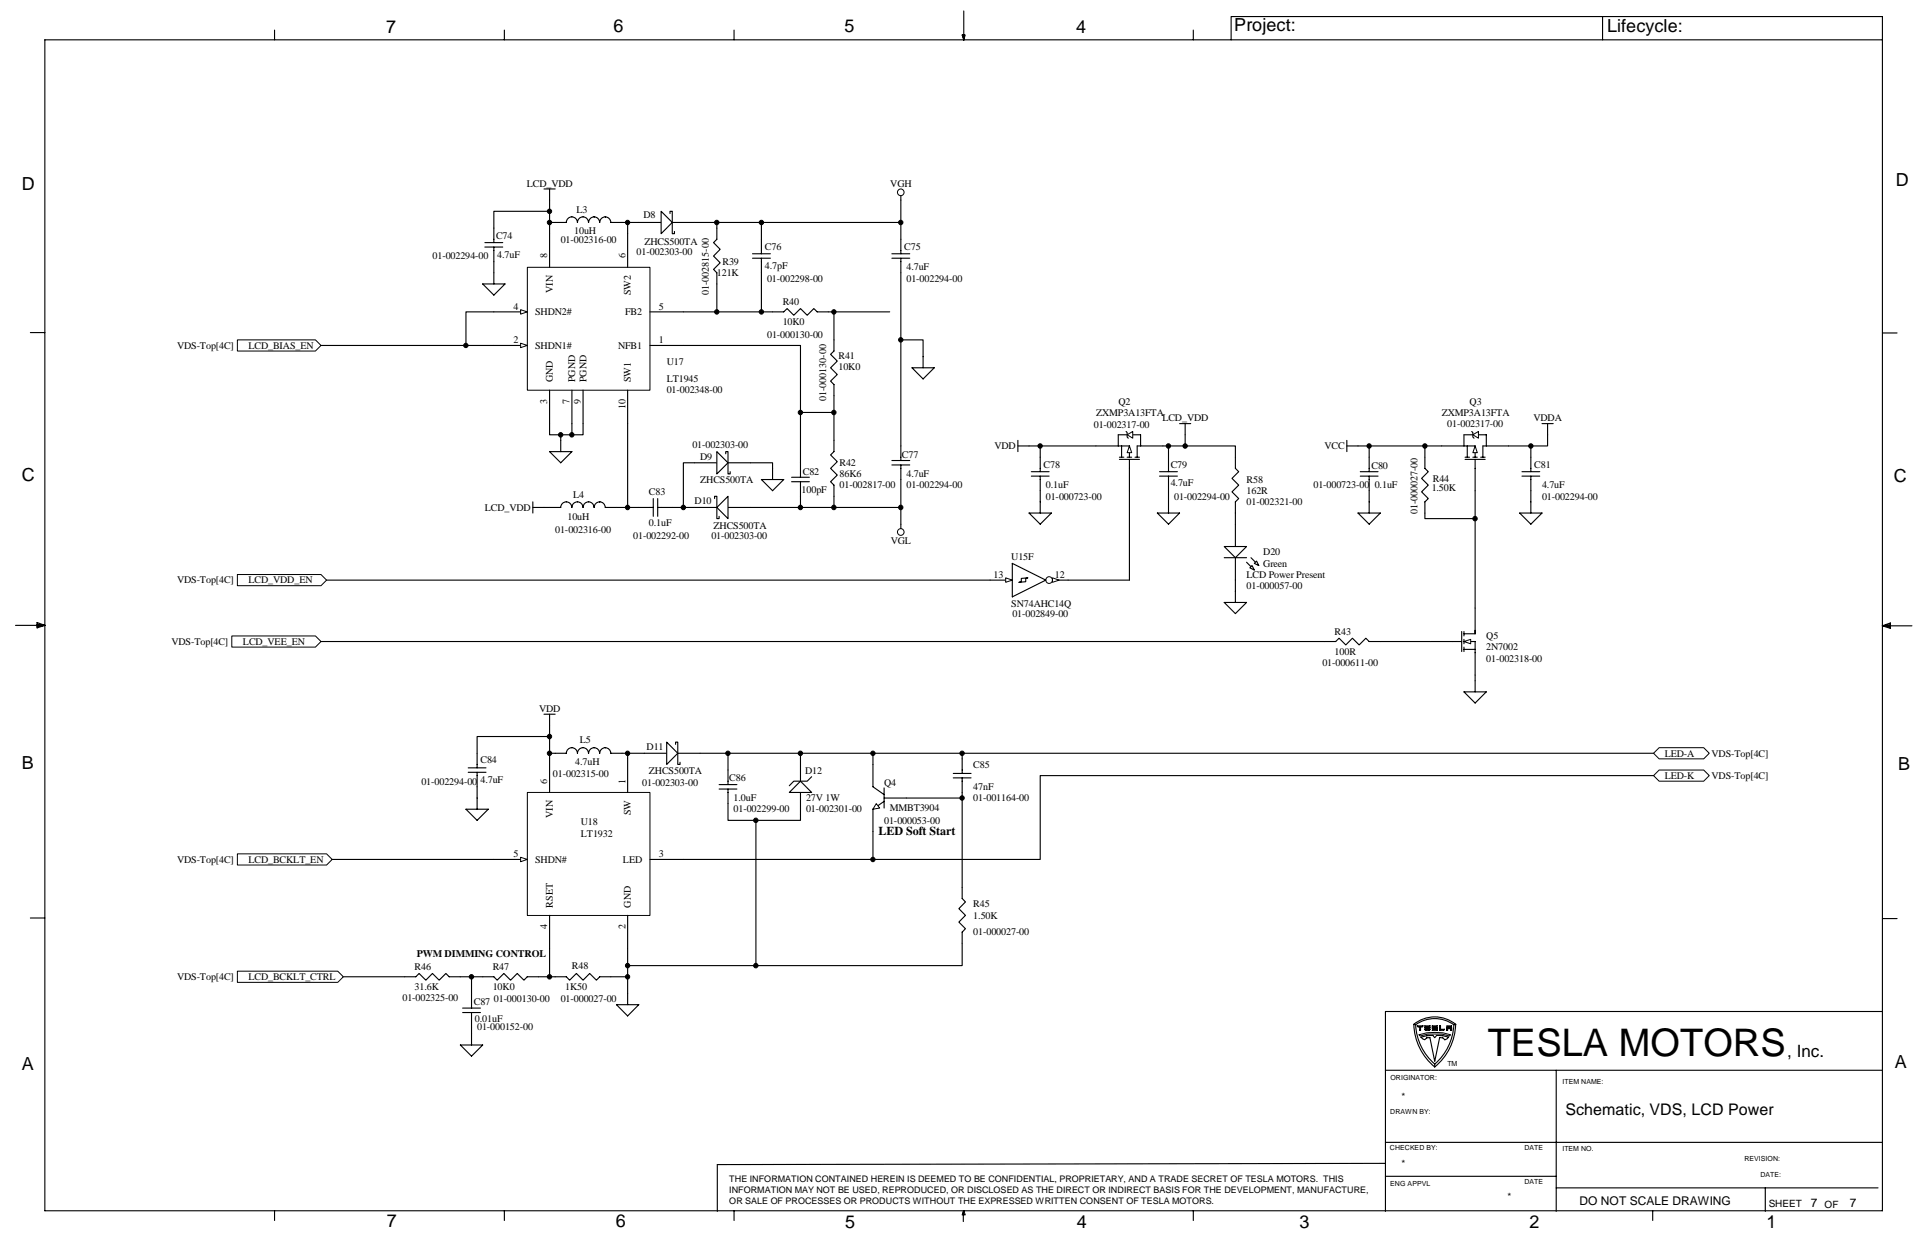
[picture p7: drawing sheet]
<svg xmlns="http://www.w3.org/2000/svg" width="432mm" height="279mm" viewBox="0 0 432 279" stroke-linecap="round" stroke-linejoin="round" font-family="sans-serif">
<g fill="none" stroke="#000" stroke-width=".25">
<path d="M61.4 6.7v2.2M112.8 6.7v2.2M164.2 6.7v2.2M215.3 7.8h.6l-.3 1.1zM215.4 7.8l.2 1.1M215.6 2.5v6.4M215.7 7.8l-.1 1.1M267 6.7v2.2M275.4 8.9v-5.2h145.8v267.1h-411.2v-261.9h411.2M358.5 3.7v5.2M6.8 74.4h3.2M421.2 74.5h3.2"/>
<path d="M3.5 139.9h6.5M8.3 139.6l1.7 .3M8.3 139.3l1.7 .6-1.7 .6zM10 139.9l-1.7 .2M421.2 140h6.6M421.2 140l1.7-.6v1.2zM421.2 140l1.7 .2M422.9 139.8l-1.7 .2M6.8 205.4h3.2M421.2 205.5h3.2M310 239.4h111.1M316.3 229.2a7.4 7.4 0 0 1 9.4 0"/>
<path d="M316.3 229.2l.4 .1M316.3 229.2a12.8 12.8 0 0 0 4.7 9.5M316.7 229.3a7.3 7.3 0 0 1 8.6 0M316.7 229.3a12.3 12.3 0 0 0 4.3 8.7M317.1 229.5h1.3l-.2 .2h-.4v.8h-.2v-.8h-.3zM317.9 232l1.3-.3 1.4-.1 .4 .5 .4-.5 1.4 .1 1.3 .3-.8 .6-.5-.4-.7-.1-1.1 5.3-1.1-5.3-.7 .1-.5 .4zM319.9 230.3l-.2 .2h-.7l-.2-.2h1.2M319.9 229.9l-.2 .2h-.7l-.2-.2h1.2M319.9 229.5l-.2 .2h-.7l-.2-.2h1.2M320.4 229.5h1.2l-.2 .2h-.7v.2h.9v.6h-1.2l.3-.2h.7v-.2h-1zM321 238.1v.6M322.1 229.5h.2v.8h.9l-.1 .1-1 .1z"/>
<path d="M323.7 229.9h1.1v.6h-.2v-.4h-.7v.4h-.2zM324.8 229.5l-.2 .2h-.8l-.1-.2h1.1M325.3 229.2a12.3 12.3 0 0 1-4.3 8.8M325.7 229.1a12.7 12.7 0 0 1-4.7 9.6M325.7 229.1l-.4 .1M348.2 239.4v31.6M421.1 226.3h-111.1v44.7M310 255.5h111.1M61.4 270.8v2.2M112.8 270.8v2.2M164.2 270.8v2.2M215.5 271.1v2.2"/>
<path d="M215.6 270.8l.3 1h-.6zM267 270.8v2.2M309.8 260.2l-149.3 .3v10.5M310 263.1h38.2M348.2 265.7h72M369.8 270.8v2.2M394.9 265.7v5.3"/>
</g>
<path d="M317.5 231.5a12 12 0 0 1 7 0l-.2 .3a12.5 12.5 0 0 0-6.6 0z" fill="none" stroke="#000" stroke-width=".22"/>
<path d="M118 59.8h27.4v27.5h-27.4z" fill="#fff"/>
<path d="M118 59.8h27.4v27.5h-27.4z" fill="none" stroke="#000" stroke-width=".22"/>
<path d="M123 52.3v7.5M140.4 52.3v7.5M110.5 77.3h7.5M145.4 77.3h7.5M145.4 69.8h7.5M123 87.3v7.5M128 87.3v7.5M130.5 87.3v7.5M140.4 87.3v7.5" fill="none" stroke="#000" stroke-width=".25"/>
<path d="M116.5 76.8l1.5 .5-1.5 .5z" fill="#fff" stroke="#000" stroke-width=".22"/>
<path d="M110.5 69.8h7.5" fill="none" stroke="#000" stroke-width=".25"/>
<path d="M116.5 69.3l1.5 .5-1.5 .5z" fill="#fff" stroke="#000" stroke-width=".22"/>
<path d="M124.2 49.8h2.5a1.24 1.24 0 0 1 1.2-1.3 1.24 1.24 0 0 1 1.3 1.3 1.24 1.24 0 0 1 1.2-1.3 1.24 1.24 0 0 1 1.3 1.3M131.7 49.8a1.24 1.24 0 0 1 1.2-1.3 1.25 1.25 0 0 1 1.3 1.3M134.2 49.8a1.26 1.26 0 0 1 1.2-1.3 1.26 1.26 0 0 1 1.3 1.3M136.7 49.8h2.5M142.9 49.8h5M150.4 49.8h5M123 113.5h2.5a1.24 1.24 0 0 1 1.2-1.2 1.24 1.24 0 0 1 1.2 1.2M128 113.5a1.24 1.24 0 0 1 1.2-1.2 1.24 1.24 0 0 1 1.2 1.2 1.24 1.24 0 0 1 1.3-1.2 1.24 1.24 0 0 1 1.2 1.2M132.9 113.5a1.25 1.25 0 0 1 1.3-1.2 1.24 1.24 0 0 1 1.2 1.2h2.5" fill="none" stroke="#000" stroke-width=".25"/>
<path d="M147.9 47.3l2.5 2.5-2.5 2.5z" fill="#fff" stroke="#000" stroke-width=".25"/>
<g fill="none" stroke="#000" stroke-width=".25">
<path d="M121.7 42.3h2.5M123 42.3v2.5M149.9 47.8v-.5h.5v5h.5v-.5M108 63.5h5l-2.5 2.5zM110.5 61v2.5M125.5 98.5v2.5M123 101h5l-2.5 2.5zM142.9 113.5h3.3M146.2 111.5v4M147.2 113.5h3.2M147.2 111.5v4M155.4 113.5h5"/>
<path d="M162.9 113.5h5"/>
</g>
<path d="M160.4 113.5l2.5-2.5v5z" fill="#fff" stroke="#000" stroke-width=".25"/>
<path d="M155.4 103.5h5M159.9 111.5v-.5h.5v5h.5v-.5M162.9 103.5h5" fill="none" stroke="#000" stroke-width=".25"/>
<path d="M160.4 101l2.5 2.5-2.5 2.5z" fill="#fff" stroke="#000" stroke-width=".25"/>
<g fill="none" stroke="#000" stroke-width=".25">
<path d="M110.5 58.5v2.5M123 44.8v7.5M123 49.8h1.2M139.2 49.8h1.2v2.5M140.4 49.8h2.5M155.4 49.8h14.9v7M160.4 49.8v1.2M168.4 56.8h4M168.4 57.8h4M170.3 57.8v12M152.9 77.3h26.2v29.5M152.9 69.8h19.9"/>
<path d="M160.4 63.5v6.3M185.3 69.8h1.3v6.2M186.6 69.8h12.5M201.5 76h5v6.3M201.5 61v38.8M123 94.8v2.5h7.5v-2.5M128 94.8v2.5M140.4 94.8v18.7M179.1 92.3h7.5M186.6 88.5v10M204 82.3h5l-2.5 2.5zM119.2 113.5h3.8"/>
<path d="M119.2 112.3v2.5M137.9 113.5h5M150.4 113.5h5M155.4 103.5h-2.5v10M162.4 101.5v-.5h.5v5h.5v-.5M167.9 103.5h4.9v3.8M170.3 107.3h5l-2.5 2.5zM177.1 106.8h4M177.1 107.8h4M179.1 107.8v5.7M186.6 111v2.5M201.5 107.3v6.2h-33.6"/>
</g>
<path d="M118 177.3h27.4v27.5h-27.4z" fill="#fff"/>
<path d="M118 177.3h27.4v27.5h-27.4z" fill="none" stroke="#000" stroke-width=".22"/>
<path d="M123 169.8v7.5M140.4 169.8v7.5M110.5 192.3h7.5M145.4 192.3h7.5M123 204.8v7.5M140.4 204.8v7.5" fill="none" stroke="#000" stroke-width=".25"/>
<path d="M116.5 191.8l1.5 .5-1.5 .5z" fill="#fff" stroke="#000" stroke-width=".22"/>
<path d="M144.2 168.5h5M151.6 168.5h5" fill="none" stroke="#000" stroke-width=".25"/>
<path d="M149.2 166l2.4 2.5-2.4 2.5z" fill="#fff" stroke="#000" stroke-width=".25"/>
<g fill="none" stroke="#000" stroke-width=".25">
<path d="M121.7 159.8h2.5M123 159.8v10M104.8 171.8h3.9M104.8 172.8h3.9M106.7 172.8v8.2M123 168.5h3.7a1.24 1.24 0 0 1 1.2-1.2 1.24 1.24 0 0 1 1.3 1.2 1.24 1.24 0 0 1 1.2-1.2 1.24 1.24 0 0 1 1.3 1.2M123 164.8h-16.3v7M131.7 168.5a1.24 1.24 0 0 1 1.2-1.2 1.25 1.25 0 0 1 1.3 1.2M134.2 168.5a1.26 1.26 0 0 1 1.2-1.2 1.26 1.26 0 0 1 1.3 1.2M140.4 168.5v1.3M144.2 168.5h-7.5M151.2 166.5v-.5h.4v5h.5v-.5"/>
<path d="M156.6 168.5h6.3v7M160.9 175.5h4M160.9 176.5h4M162.9 176.5v3.3M104.2 181h5l-2.5 2.5zM123 212.3v6.2h3.7l.7 .8 1.5-1.5 1.6 1.5 1.4-1.5 1.5 1.5 .8-.8h6.2v-6.2M140.4 218.5v6.2M137.9 224.7h5l-2.5 2.6z"/>
</g>
<g fill="#fff" stroke="#000" stroke-width=".22">
<path d="M53.1 76h17.5l1.2 1.3-1.2 1.2h-17.5z" fill-rule="evenodd"/>
<path d="M53.1 217.3h22.5l1.2 1.2-1.2 1.3h-22.5z" fill-rule="evenodd"/>
<path d="M370 168.5l1.2-1.2h10l1.2 1.2-1.2 1.3h-10z" fill-rule="evenodd"/>
<path d="M370 173.5l1.2-1.2h10l1.2 1.2-1.2 1.3h-10z" fill-rule="evenodd"/>
</g>
<g fill="none" stroke="#000" stroke-width=".22">
<circle cx="201.5" cy="43" r=".74"/>
<circle cx="201.5" cy="119" r=".74"/>
</g>
<path d="M201.5 43.8v1M245.2 99.8h7.5v2.5M250.2 97.3h2M250.9 99.8v2.5M253.4 97.3h1.8v2.5h5M254.4 99.8v2.5M201.5 117.3v1M250.4 102.8h4.5M250.4 102.3h1M252.2 102.3h1M252.7 102.8v7M253.9 102.3h1" fill="none" stroke="#000" stroke-width=".25"/>
<path d="M252.7 99.8l.5 1.5h-1z" fill="#fff" stroke="#000" stroke-width=".22"/>
<path d="M250.2 97.3v2.5M254.4 99.8h.8" fill="none" stroke="#000" stroke-width=".25"/>
<path d="M252.2 97.3l1.2-.8v1.5z" fill="#fff" stroke="#000" stroke-width=".22"/>
<path d="M201.5 44.8v5M251.9 96.5l.3 .3v1l.2 .2M201.5 113.5v3.8M179.1 169.8v5M179.1 177.3v5" fill="none" stroke="#000" stroke-width=".25"/>
<path d="M179.1 174.8l2.5 2.5h-5z" fill="#fff" stroke="#000" stroke-width=".25"/>
<path d="M162.9 179.8v3.7h16.2v-1.2M181.6 173.8l-1 1h-3l-1 1M195.3 171v5l2.5 1.8M197.8 179.3l-2.5 1.7v5M197.8 178.5h5M197.8 176.3v4.5" fill="none" stroke="#000" stroke-width=".25"/>
<path d="M196 179.8l.8 1-1.5 .2z" fill="#fff" stroke="#000" stroke-width=".22"/>
<path d="M195.3 168.5h20v1.3M215.3 178.5v22.5l.7 .8-1.5 1.5 1.5 1.5-1.5 1.5 1.5 1.5-.7 .7v7.5h-74.9M215.3 177.3v1.2h-12.5M195.3 186v6.3h-42.4M108 218.5h2.5l.7 .8 1.5-1.5 1.5 1.5 1.5-1.5 1.5 1.5 .8-.8h2.5" fill="none" stroke="#000" stroke-width=".25"/>
<path d="M53.1 191h20l1.2 1.3-1.2 1.2h-20z" fill-rule="evenodd" fill="#fff" stroke="#000" stroke-width=".22"/>
<g fill="none" stroke="#000" stroke-width=".25">
<path d="M71.8 77.3h38.7M227.7 98.5v2.5M227.7 99.8h2.5M232.7 99.8v5.7M263.9 94.8h2.5M265.2 94.8v2.5M322.5 99.8h7.5v2.5M327.5 97.3h2M328.3 99.8v2.5M330.8 97.3h1.7v2.5h5M331.8 99.8v2.5M230.2 114.8h5l-2.5 2.5z"/>
<path d="M230.7 105.5h4M230.7 106.5h4M232.7 106.5v8.3M258.9 114.8h5l-2.5 2.5zM259.4 105.5h4M259.4 106.5h4M261.4 102.3v3.2M261.4 106.5v8.3M327.8 102.8h4.5M327.8 102.3h1M329.5 102.3h1M330 102.8v7"/>
<path d="M331.3 102.3h1M215.3 168.5h154.7M74.3 192.3h36.2M76.8 218.5h13.7M103 218.5h2.5M108 218.5h-2.5v3.8M120.5 218.5h2.5M103 233.8h5l-2.5 2.5zM105.5 229.8v4"/>
</g>
<path d="M330 99.8l.5 1.5h-1z" fill="#fff" stroke="#000" stroke-width=".22"/>
<path d="M327.5 97.3v2.5M331.8 99.8h.7" fill="none" stroke="#000" stroke-width=".25"/>
<path d="M329.5 97.3l1.3-.8v1.5z" fill="#fff" stroke="#000" stroke-width=".22"/>
<g fill="none" stroke="#000" stroke-width=".25">
<path d="M301.3 98.5v2.5M301.3 99.8h21.2M306.3 99.8v5.7M329.3 96.5l.2 .3v1l.3 .2M345 94.8h2.5M346.2 94.8v2.5M303.8 114.8h5l-2.5 2.5zM304.3 105.5h4M304.3 106.5h4M306.3 106.5v8.3M340 114.8h5l-2.5 2.5zM340.5 105.5h4"/>
<path d="M340.5 106.5h4M342.5 102.3v3.2M342.5 106.5v8.3"/>
</g>
<g fill="#fff" stroke="#000" stroke-width=".22">
<path d="M51.9 142.3h18.7l1.2 1.2-1.2 1.3h-18.7z" fill-rule="evenodd"/>
<path d="M53.1 128.5h18.7l1.3 1.3-1.3 1.2h-18.7z" fill-rule="evenodd"/>
</g>
<g fill="none" stroke="#000" stroke-width=".25">
<path d="M108.5 54.3h4M108.5 55.3h4M110.5 55.3v3.2M123 47.3h-12.5v7M199.5 56.8h4M199.5 57.8h4M201.5 53.5v3.3M201.5 57.8v3.2M125.5 97.3v1.2M201.5 99.8v3.2M230.2 99.8h15M318.8 99.8v5l.8 .7-1.5 1.5 1.5 1.5-1.5 1.5 1.5 1.5-.8 .8v3.7h11.2v-6.2"/>
<path d="M199.5 103h4M199.5 104h4M201.5 104v3.3M252.7 109.8v20M276.4 117.3v5M73.1 129.8h148.4M276.4 124.8v5"/>
</g>
<path d="M273.9 122.3h5l-2.5 2.5z" fill="#fff" stroke="#000" stroke-width=".25"/>
<path d="M278.9 125.8l1.7 1.7M279.9 124.8l1.7 1.7" fill="none" stroke="#000" stroke-width=".25"/>
<g fill="#fff" stroke="#000" stroke-width=".25">
<path d="M280.1 126.5l.5 1-1-.5z"/>
<path d="M280.6 126l.5-.5 .5 1z"/>
</g>
<g fill="none" stroke="#000" stroke-width=".25">
<path d="M265.2 97.3v2.5M342.5 99.8v2.5M346.2 97.3v2.5h-8.7M276.4 102.3v2.5l.7 .7-1.5 1.5 1.5 1.5-1.5 1.5 1.5 1.5-.7 .8v5M239 129.8h13.7M273.9 134.8h5l-2.5 2.5zM273.9 124.8h5M276.4 129.8v5M330 136v5M320 143.5h7M327 141.3v4.5M327.5 143.5h2.5v7.5"/>
<path d="M327.5 141.8h2.5M327.5 145.3h2.5M327.5 141.3v1M327.5 143v1M327.5 144.8v1"/>
</g>
<path d="M327.5 143.5l1.5-.5v1z" fill="#fff" stroke="#000" stroke-width=".22"/>
<g fill="none" stroke="#000" stroke-width=".25">
<path d="M160.4 51v2.5l-.8 .8 1.5 1.5-1.5 1.5 1.5 1.5-1.5 1.5 .8 .7v2.5M110.5 69.8h-6.3v7.5M172.8 69.8h2.5l.8-.8 1.5 1.5 1.5-1.5 1.5 1.5 1.5-1.5 .7 .8h2.5M186.6 76v2.5l-.8 .8 1.5 1.5-1.5 1.5 1.5 1.5-1.5 1.5 .8 .7v2.5M186.6 98.5v2.5l-.8 .8 1.5 1.5-1.5 1.5 1.5 1.5-1.5 1.5 .8 .7v2.5M330 116v20M221.5 129.8h5M320 143.5h-13.7l-.7-.7-1.5 1.5-1.5-1.5-1.5 1.5-1.5-1.5-.8 .7h-227M327.5 154.8h5l-2.5 2.5zM330 141v.8M330 151v3.8M162.9 168.5h32.4v2.5"/>
<path d="M179.1 168.5v1.3M213.3 173h4M213.3 174h4M215.3 169.8v3.2M215.3 174v3.3M169.1 183.5v32.5M90.5 218.5h2.5l.8-.7 1.5 1.5 1.5-1.5 1.5 1.5 1.5-1.5 .7 .7h2.5M103.5 225.5h4M103.5 226.5h4M105.5 222.2v3.3M105.5 226.5v3.3"/>
</g>
<path d="M225 129.3l1.5 .5-1.5 .5z" fill="#fff" stroke="#000" stroke-width=".22"/>
<path d="M234 129.8h5" fill="none" stroke="#000" stroke-width=".25"/>
<g fill="#fff" stroke="#000" stroke-width=".22">
<path d="M235.5 129.3l1.5 .5-1.5 .5z"/>
<circle cx="234.7" cy="129.8" r=".74"/>
</g>
<path d="M170.3 49.8h31.2v3.7M260.2 99.8h1.2M261.4 102.3v-2.5h15v2.5M226.5 126l7.5 3.8-7.5 3.7zM228.5 129.4l1.5-.1-.5 .1v.7l-1.5 .2 .5-.2zM370 173.5h-137.3v18.8h-37.4" fill="none" stroke="#000" stroke-width=".25"/>
<g fill="#000" stroke="#000" stroke-width=".22">
<circle cx="122.9" cy="47.3" r=".49"/>
<circle cx="122.9" cy="49.8" r=".49"/>
<circle cx="140.4" cy="49.8" r=".49"/>
<circle cx="160.4" cy="49.8" r=".49"/>
<circle cx="170.3" cy="49.8" r=".49"/>
<circle cx="201.5" cy="49.8" r=".49"/>
<circle cx="104.2" cy="77.3" r=".49"/>
<circle cx="160.4" cy="69.8" r=".49"/>
<circle cx="170.3" cy="69.8" r=".49"/>
<circle cx="186.6" cy="69.8" r=".49"/>
<circle cx="201.5" cy="76" r=".49"/>
<circle cx="125.4" cy="97.3" r=".49"/>
<circle cx="127.9" cy="97.3" r=".49"/>
<circle cx="179.1" cy="92.3" r=".49"/>
<circle cx="186.6" cy="92.3" r=".49"/>
<circle cx="232.7" cy="99.8" r=".49"/>
<circle cx="261.4" cy="99.8" r=".49"/>
<circle cx="265.1" cy="99.8" r=".49"/>
<circle cx="306.3" cy="99.8" r=".49"/>
<circle cx="318.8" cy="99.8" r=".49"/>
<circle cx="342.5" cy="99.8" r=".49"/>
<circle cx="140.4" cy="113.5" r=".49"/>
<circle cx="152.9" cy="113.5" r=".5"/>
<circle cx="179.1" cy="113.5" r=".49"/>
<circle cx="186.6" cy="113.5" r=".5"/>
<circle cx="201.5" cy="113.5" r=".5"/>
<circle cx="330" cy="116" r=".5"/>
<circle cx="122.9" cy="164.8" r=".49"/>
<circle cx="122.9" cy="168.5" r=".49"/>
<circle cx="140.4" cy="168.5" r=".49"/>
<circle cx="162.9" cy="168.5" r=".49"/>
<circle cx="179.1" cy="168.5" r=".49"/>
<circle cx="195.3" cy="168.5" r=".49"/>
<circle cx="215.2" cy="168.5" r=".49"/>
<circle cx="215.2" cy="178.5" r=".49"/>
<circle cx="169.1" cy="183.5" r=".49"/>
<circle cx="195.3" cy="192.3" r=".49"/>
<circle cx="105.5" cy="218.5" r=".49"/>
<circle cx="122.9" cy="218.5" r=".49"/>
<circle cx="140.4" cy="216" r=".49"/>
<circle cx="140.4" cy="218.5" r=".49"/>
<circle cx="169.1" cy="216" r=".5"/>
</g>
<text font-size="8.5" x="332.8" y="236.3">TESLA MOTORS</text>
<g font-size="4">
<text x="86.4" y="7.4">7</text>
<text x="137.2" y="7.3">6</text>
<text x="188.9" y="7.2">5</text>
<text x="240.8" y="7.3">4</text>
<text x="276.1" y="6.9">Project:</text>
<text x="359.6" y="7.2">Lifecycle:</text>
<text x="424.2" y="41.7">D</text>
<text x="4.9" y="42.5">D</text>
<text x="4.9" y="107.6">C</text>
<text x="423.7" y="107.7">C</text>
<text x="4.8" y="171.9">B</text>
<text x="424.7" y="172.3">B</text>
<text x="4.8" y="239.3">A</text>
<text x="423.9" y="238.9">A</text>
<text x="86.6" y="274.6">7</text>
<text x="137.8" y="274.5">6</text>
<text x="189.1" y="274.6">5</text>
<text x="240.9" y="274.8">4</text>
<text x="290.7" y="274.6">3</text>
<text x="342.2" y="274.7">2</text>
<text x="395.2" y="274.7">1</text>
</g>
<text font-size="3.8" x="399.9" y="236.5">, Inc.</text>
<text font-size="3.6" x="350.2" y="249.5">Schematic, VDS, LCD Power</text>
<g font-size="2.7">
<text x="196.6" y="186.7">LED Soft Start</text>
<text x="353.4" y="269.6">DO NOT SCALE DRAWING</text>
<text x="405.1" y="269.9">7</text>
<text x="413.9" y="269.9">7</text>
</g>
<g font-size="2.3">
<text x="117.9" y="41.8">LCD_VDD</text>
<text x="199.2" y="41.8">VGH</text>
<text x="128.9" y="47.8">L3</text>
<text x="111" y="53.5">C74</text>
<text x="128.5" y="52.3">10uH</text>
<text x="143.9" y="48.7">D8</text>
<text x="96.8" y="58">01-002294-00</text>
<text x="111.3" y="57.7">4.7uF</text>
<text x="122.4" y="57.8" transform="rotate(-90 122.4 57.8)">8</text>
<text x="125.5" y="54.3">01-002316-00</text>
<text x="139.9" y="57.8" transform="rotate(-90 139.9 57.8)">6</text>
<text x="142.4" y="57">01-002303-00</text>
<text x="144.2" y="54.8">ZHCS500TA</text>
<text x="161.6" y="59.2">R39</text>
<text x="171.1" y="56">C76</text>
<text x="202.3" y="56">C75</text>
<text x="123.7" y="65.6" transform="rotate(-90 123.7 65.6)">VIN</text>
<text x="160.4" y="61.7">121K</text>
<text x="171.1" y="60.3">4.7pF</text>
<text x="171.6" y="63">01-002298-00</text>
<text x="202.8" y="60.5">4.7uF</text>
<text x="202.8" y="63">01-002294-00</text>
<text x="114.9" y="69.3">4</text>
<text x="119.7" y="70.5">SHDN2#</text>
<text x="139.9" y="70.5">FB2</text>
<text x="141.2" y="66.1" transform="rotate(-90 141.2 66.1)">SW2</text>
<text x="147.4" y="69.3">5</text>
<text x="158.6" y="66" transform="rotate(-90 158.6 66)">01-002815-00</text>
<text x="175.1" y="68.2">R40</text>
<text x="39.6" y="78">VDS-Top[4C]</text>
<text x="55.6" y="78">LCD_BIAS_EN</text>
<text x="114.9" y="76.8">2</text>
<text x="119.7" y="78">SHDN1#</text>
<text x="138.3" y="78">NFB1</text>
<text x="147.4" y="76.8">1</text>
<text x="171.6" y="75.5">01-000130-00</text>
<text x="175.1" y="72.7">10K0</text>
<text x="149.2" y="81.7">U17</text>
<text x="187.6" y="80.2">R41</text>
<text x="187.6" y="82.7">10K0</text>
<text x="123.7" y="85.5" transform="rotate(-90 123.7 85.5)">GND</text>
<text x="128.7" y="85.5" transform="rotate(-90 128.7 85.5)">PGND</text>
<text x="131.2" y="85.5" transform="rotate(-90 131.2 85.5)">PGND</text>
<text x="141.2" y="85.5" transform="rotate(-90 141.2 85.5)">SW1</text>
<text x="149.2" y="85.5">LT1945</text>
<text x="149.2" y="88">01-002348-00</text>
<text x="184.8" y="89.8" transform="rotate(-90 184.8 89.8)">01-000130-00</text>
<text x="122.4" y="90.4" transform="rotate(-90 122.4 90.4)">3</text>
<text x="127.4" y="90.4" transform="rotate(-90 127.4 90.4)">7</text>
<text x="129.9" y="90.4" transform="rotate(-90 129.9 90.4)">9</text>
<text x="139.9" y="91.5" transform="rotate(-90 139.9 91.5)">10</text>
<text x="244.7" y="95.8">01-002317-00</text>
<text x="245.2" y="93">ZXMP3A13FTA</text>
<text x="250.2" y="90.5">Q2</text>
<text x="260.1" y="94.3">LCD_VDD</text>
<text x="322.6" y="93">ZXMP3A13FTA</text>
<text x="323.8" y="95.5">01-002317-00</text>
<text x="328.8" y="90.5">Q3</text>
<text x="343.1" y="94.3">VDDA</text>
<text x="154.9" y="100.2">01-002303-00</text>
<text x="222.5" y="100.5">VDD</text>
<text x="296.3" y="100.5">VCC</text>
<text x="156.7" y="103">D9</text>
<text x="156.7" y="108">ZHCS500TA</text>
<text x="179.6" y="106.3">C82</text>
<text x="187.8" y="104.2">R42</text>
<text x="187.8" y="106.7">86K6</text>
<text x="201.8" y="102.5">C77</text>
<text x="202.8" y="106.7">4.7uF</text>
<text x="233.5" y="104.8">C78</text>
<text x="261.9" y="104.8">C79</text>
<text x="278.9" y="108">R58</text>
<text x="306.8" y="105">C80</text>
<text x="320.5" y="107.7">R44</text>
<text x="343.3" y="104.8">C81</text>
<text x="128.2" y="111.5">L4</text>
<text x="145.2" y="110.7">C83</text>
<text x="155.4" y="112.8">D10</text>
<text x="179.3" y="110.2">100pF</text>
<text x="187.8" y="109.2">01-002817-00</text>
<text x="202.8" y="109.2">01-002294-00</text>
<text x="234" y="111.7">01-000723-00</text>
<text x="234" y="109.2">0.1uF</text>
<text x="261.9" y="108.8">4.7uF</text>
<text x="262.7" y="111.7">01-002294-00</text>
<text x="278.9" y="113">01-002321-00</text>
<text x="278.9" y="110.5">162R</text>
<text x="293.9" y="109.2">01-000723-00</text>
<text x="307.6" y="109.2">0.1uF</text>
<text x="320.3" y="109.7">1.50K</text>
<text x="345" y="109.2">4.7uF</text>
<text x="345" y="111.7">01-002294-00</text>
<text x="108.5" y="114.2">LCD_VDD</text>
<text x="124.2" y="119.3">01-002316-00</text>
<text x="127" y="116.2">10uH</text>
<text x="145.2" y="117.8">0.1uF</text>
<text x="159.6" y="118.2">ZHCS500TA</text>
<text x="317.1" y="115.1" transform="rotate(-90 317.1 115.1)">01-000027-00</text>
<text x="141.7" y="120.5">01-002292-00</text>
<text x="159.2" y="120.5">01-002303-00</text>
<text x="199.3" y="121.8">VGL</text>
<text x="226.2" y="125.2">U15F</text>
<text x="282.6" y="124.2">D20</text>
<text x="39.6" y="130.5">VDS-Top[4C]</text>
<text x="55.6" y="130.5">LCD_VDD_EN</text>
<text x="222.3" y="129.2">13</text>
<text x="236" y="129.2">12</text>
<text x="278.9" y="131.7">01-000057-00</text>
<text x="278.9" y="129.2">LCD Power Present</text>
<text x="282.6" y="126.7">Green</text>
<text x="226.2" y="135.7">SN74AHC14Q</text>
<text x="226.5" y="138">01-002849-00</text>
<text x="298.6" y="142">R43</text>
<text x="332.5" y="143">Q5</text>
<text x="38.4" y="144.3">VDS-Top[4C]</text>
<text x="54.4" y="144.3">LCD_VEE_EN</text>
<text x="295.9" y="149">01-000611-00</text>
<text x="298.6" y="146.5">100R</text>
<text x="332.5" y="148">01-002318-00</text>
<text x="332.5" y="145.5">2N7002</text>
<text x="120.6" y="159.2">VDD</text>
<text x="129.7" y="166.2">L5</text>
<text x="144.7" y="167.7">D11</text>
<text x="107.5" y="170.8">C84</text>
<text x="123.7" y="173.7">01-002315-00</text>
<text x="128.7" y="171.2">4.7uH</text>
<text x="145.2" y="173.2">ZHCS500TA</text>
<text x="180.1" y="173.2">D12</text>
<text x="217.8" y="171.7">C85</text>
<text x="372.4" y="169.2">LED-A</text>
<text x="382.9" y="169.2">VDS-Top[4C]</text>
<text x="94.3" y="175.5">01-002294-00</text>
<text x="107.5" y="175.2">4.7uF</text>
<text x="122.4" y="175.3" transform="rotate(-90 122.4 175.3)">6</text>
<text x="139.9" y="175.3" transform="rotate(-90 139.9 175.3)">1</text>
<text x="143.7" y="175.7">01-002303-00</text>
<text x="163.1" y="174.7">C86</text>
<text x="164.1" y="179.2">1.0uF</text>
<text x="180.3" y="179.2">27V 1W</text>
<text x="197.8" y="175.7">Q4</text>
<text x="217.8" y="179.2">01-001164-00</text>
<text x="217.8" y="176.7">47nF</text>
<text x="372.4" y="174.2">LED-K</text>
<text x="382.9" y="174.2">VDS-Top[4C]</text>
<text x="123.7" y="183" transform="rotate(-90 123.7 183)">VIN</text>
<text x="130" y="184.5">U18</text>
<text x="141.2" y="182.4" transform="rotate(-90 141.2 182.4)">SW</text>
<text x="164.1" y="181.7">01-002299-00</text>
<text x="180.3" y="181.7">01-002301-00</text>
<text x="197.8" y="184.2">01-000053-00</text>
<text x="199.1" y="181.5">MMBT3904</text>
<text x="114.9" y="191.7">5</text>
<text x="130" y="187.2">LT1932</text>
<text x="147.4" y="191.7">3</text>
<text x="39.6" y="193">VDS-Top[4C]</text>
<text x="55.6" y="193">LCD_BCKLT_EN</text>
<text x="119.7" y="193">SHDN#</text>
<text x="139.4" y="193">LED</text>
<text x="123.7" y="203" transform="rotate(-90 123.7 203)">RSET</text>
<text x="141.2" y="203" transform="rotate(-90 141.2 203)">GND</text>
<text x="217.8" y="203">R45</text>
<text x="122.4" y="207.9" transform="rotate(-90 122.4 207.9)">4</text>
<text x="139.9" y="207.9" transform="rotate(-90 139.9 207.9)">2</text>
<text x="217.8" y="209.2">01-000027-00</text>
<text x="217.8" y="205.5">1.50K</text>
<text x="93.3" y="214">PWM DIMMING CONTROL</text>
<text x="39.6" y="219.2">VDS-Top[4C]</text>
<text x="55.6" y="219.2">LCD_BCKLT_CTRL</text>
<text x="92.8" y="217">R46</text>
<text x="92.8" y="221.5">31.6K</text>
<text x="110.2" y="217">R47</text>
<text x="110.2" y="221.5">10K0</text>
<text x="126.5" y="221.5">1K50</text>
<text x="128" y="216.7">R48</text>
<text x="90" y="224">01-002325-00</text>
<text x="106" y="224.7">C87</text>
<text x="110.5" y="224.2">01-000130-00</text>
<text x="125.5" y="224.2">01-000027-00</text>
<text x="106.3" y="228.7">0.01uF</text>
<text x="106.7" y="230.5">01-000152-00</text>
</g>
<g font-size="2.2">
<text x="313.6" y="246">*</text>
<text x="313.6" y="261">*</text>
<text x="337.3" y="268.5">*</text>
<text x="395.7" y="269.9">SHEET</text>
<text x="408.2" y="270.2">OF</text>
</g>
<g font-size="2">
<text x="163.2" y="264.3">THE INFORMATION CONTAINED HEREIN IS DEEMED TO BE CONFIDENTIAL, PROPRIETARY, AND A TRADE SECRET OF TESLA MOTORS. THIS</text>
<text x="163.2" y="269.3">OR SALE OF PROCESSES OR PRODUCTS WITHOUT THE EXPRESSED WRITTEN CONSENT OF TESLA MOTORS.</text>
<text x="163.2" y="266.8">INFORMATION MAY NOT BE USED, REPRODUCED, OR DISCLOSED AS THE DIRECT OR INDIRECT BASIS FOR THE DEVELOPMENT, MANUFACTURE,</text>
</g>
<g font-size="1.6">
<text x="323.8" y="238.4">TM</text>
<text x="311.1" y="241.6">ORIGINATOR:</text>
<text x="349.6" y="242.6">ITEM NAME:</text>
<text x="311" y="249.2">DRAWN BY:</text>
<text x="311" y="257.3">CHECKED BY:</text>
<text x="341.1" y="257.2">DATE</text>
<text x="349.5" y="257.6">ITEM NO.</text>
<text x="390.3" y="259.7">REVISION:</text>
<text x="393.8" y="263.3">DATE:</text>
<text x="311" y="265.3">ENG APPVL</text>
<text x="341.1" y="264.8">DATE</text>
</g>
</svg>
